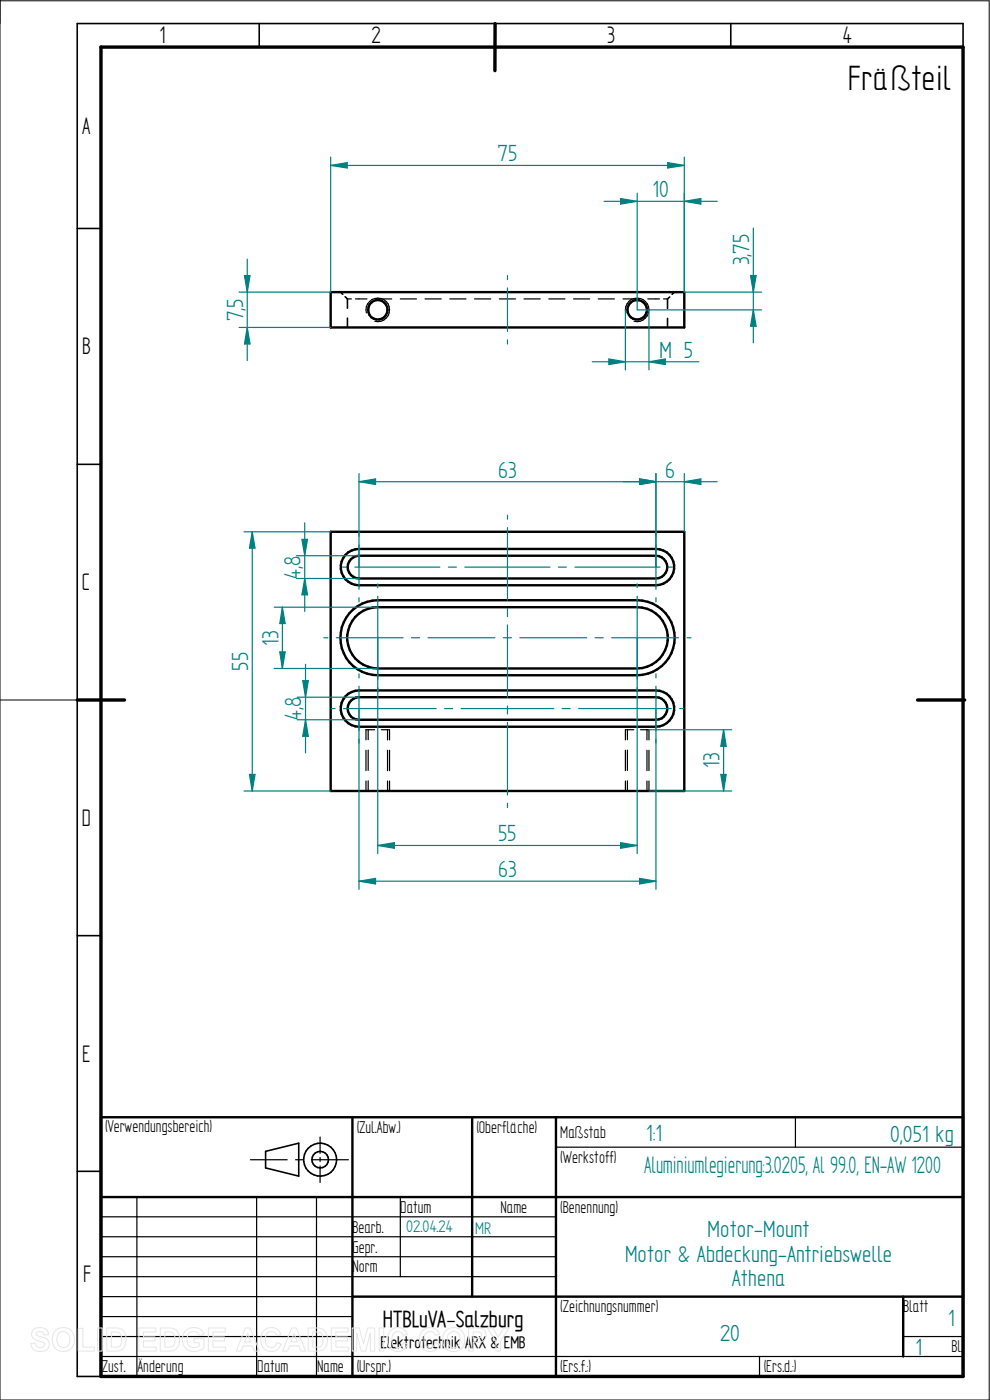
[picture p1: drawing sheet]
<svg xmlns="http://www.w3.org/2000/svg" width="210mm" height="297mm" viewBox="0 0 210 297" stroke-linecap="round" stroke-linejoin="round" font-family="sans-serif">
<path d="M0 0v297h209.8v-296.8h-209.8M0 148.5h16.4" fill="none" stroke="#000" stroke-width=".21"/>
<g fill="none" stroke="#000" stroke-width=".34">
<path d="M55 5v5M105 5v5M155 5v5M204.3 10v-5h-187.9v287h5M16.4 48.5h5M16.4 98.5h5M16.4 148.5h5M16.4 198.5h5M16.4 248.5h5M56.3 244.3l7.1-1.8v7l-7.1-1.7z"/>
<circle cx="67.9" cy="246" r="3.5"/>
<circle cx="67.9" cy="246" r="1.76"/>
</g>
<path d="M21.4 10h182.9v282h-182.9zM105 5v10M16.4 148.5h10M194.6 148.5h10" fill="none" stroke="#000" stroke-width=".72"/>
<g fill="none" stroke="#000" stroke-width=".51">
<path d="M70.1 62h75.1v7.5h-75.1zM70.1 112.8h75.1v55h-75.1zM73.3 117.7a4 4 0 0 1 2.9-1.2h62.9a3.9 3.9 0 0 1 3.9 3.8 3.9 3.9 0 0 1-3.9 3.9h-62.9a3.9 3.9 0 0 1-3.6-2.3 3.9 3.9 0 0 1 .7-4.2zM74.5 118.6l1-.6 .7-.1h62.9a2.41 2.41 0 0 1 2.5 2.4 2.41 2.41 0 0 1-2.5 2.4h-62.9a2.41 2.41 0 0 1-2.2-1.5 2.41 2.41 0 0 1 .5-2.6zM74.1 130.1a7.9 7.9 0 0 1 6-2.8h55.1a8 8 0 0 1 7.9 8 8 8 0 0 1-7.9 8h-55.1a8 8 0 0 1-7.2-4.7 8 8 0 0 1 1.2-8.5zM75.4 130.9a6.4 6.4 0 0 1 4.7-2.1h55.1a6.5 6.5 0 0 1 6.5 6.5 6.5 6.5 0 0 1-6.5 6.5h-55.1a6.5 6.5 0 0 1-5.9-3.9 6.5 6.5 0 0 1 1.2-7zM73.3 147.7a4 4 0 0 1 2.9-1.2h62.9a3.9 3.9 0 0 1 3.9 3.8 3.9 3.9 0 0 1-3.9 3.9h-62.9a3.9 3.9 0 0 1-3.6-2.3 3.9 3.9 0 0 1 .7-4.2zM74.5 148.6l1-.6 .7-.1h62.9a2.39 2.39 0 0 1 2.5 2.4 2.39 2.39 0 0 1-2.5 2.4h-62.9a2.38 2.38 0 0 1-2.3-1.5 2.38 2.38 0 0 1 .6-2.6zM21.4 237h182.9v55h-182.9zM74.8 237v55M100.2 237v38.1M117.9 237v55"/>
<path d="M21.4 254h182.9M74.8 275.1h129.5M191.6 275.1v12.7"/>
<circle cx="80.1" cy="65.7" r="2.06"/>
<circle cx="135.2" cy="65.7" r="2.07"/>
</g>
<g fill="none" stroke="#000" stroke-width=".25">
<path d="M72.2 62l.4 .4M72.3 62l.5 .4M73.2 62.9l.5 .5M73.3 62.9l.4 .5v2M73.7 63.4h.8M73.7 63.4v2M73.7 67.5v2M75.4 63.4h2.5M77.7 66.4a2.5 2.5 0 0 1 2.2-3.2 2.5 2.5 0 0 1 2.7 2.8 2.5 2.5 0 0 1-3.1 2.2M79.7 63.4h3.4M84.9 63.4h3.4M90.2 63.4h3.4"/>
<path d="M95.4 63.4h3.4M100.7 63.4h3.4M105.9 63.4h3.4M111.2 63.4h3.4M116.4 63.4h3.4M121.7 63.4h3.4M126.9 63.4h3.4M132.2 63.4h3.4M132.8 66.4a2.49 2.49 0 0 1 2.2-3.1 2.49 2.49 0 0 1 2.7 2.7 2.49 2.49 0 0 1-3.2 2.2M137.4 63.4h2.5M140.8 63.4h.8M141.6 67.5v2"/>
<path d="M141.6 63.4v2M142 63l-.4 .4v2M142.1 63l-.5 .4M143 62l-.5 .4M143.1 62l-.5 .4M77.6 159.2v4.3M77.8 154.8h-.2v2.2M78 154.8h1.5M78.1 154.8v2.1M78.1 159.1v4.3M80.9 154.8h1.5M82.2 154.8v2.2"/>
<path d="M82.2 159.2v4.3M82.5 154.8l.1 2.2M82.6 159.2v4.3M132.7 159.2v4.3M132.8 154.8l-.1 2.2M132.9 154.8h1.6M133.1 154.8v2.1M133.1 159.1v4.3M135.9 154.8h1.5M137.2 154.8v2.2M137.2 159.2v4.3M137.5 154.8h.2v2.2"/>
<path d="M137.7 159.2v4.3M77.6 165.7v2.1M78.1 165.7v2.1M82.2 165.7v2.1M82.6 165.7v2.1M132.7 165.7v2.1M133.1 165.7v2.1M137.2 165.7v2.1M137.7 165.7v2.1M168.7 237v6.4M21.4 258.1h96.5M29 254v38"/>
<path d="M53.1 246h7.8M54.4 254v38M62.7 246h1.7M66.2 246h7.7M67.1 254v38M67.9 241.2v3.5M67.9 245.6v.8M67.9 247.4v3.5M84.9 254v16.8M117.9 243.4h86.4M21.4 270.8h96.5M21.4 266.6h96.5"/>
<path d="M21.4 262.4h96.5M21.4 275.1h53.4M21.4 279.3h53.4M21.4 287.8h182.9M21.4 283.5h53.4M161.1 287.8v4.2M191.6 283.5h12.7"/>
</g>
<path d="M51.9 58.5h1.1l-.5 3.5zM50.7 62h19.4M50.7 69.5h19.4" fill="none" stroke="#008080" stroke-width=".25"/>
<path d="M51.9 58.5h1.1l-.5 3.5z" fill="#008080"/>
<path d="M52.5 69.5l.5 3.5h-1.1z" fill="none" stroke="#008080" stroke-width=".25"/>
<path d="M52.5 69.5l.5 3.5h-1.1z" fill="#008080"/>
<path d="M52.5 55v21.5M51.8 112.8h18.3M53.5 112.8l.6 3.5h-1.2zM51.8 167.8h18.3" fill="none" stroke="#008080" stroke-width=".25"/>
<path d="M53.5 112.8l.6 3.5h-1.2z" fill="#008080"/>
<path d="M52.9 164.3h1.2l-.6 3.5z" fill="none" stroke="#008080" stroke-width=".25"/>
<path d="M52.9 164.3h1.2l-.6 3.5z" fill="#008080"/>
<path d="M70.1 33.3v28.7M70.1 35.1l3.6-.6v1.1zM145.2 33.3v28.7M53.5 112.8v55" fill="none" stroke="#008080" stroke-width=".25"/>
<path d="M70.1 35.1l3.6-.6v1.1z" fill="#008080"/>
<path d="M141.6 34.5l3.6 .6-3.6 .5z" fill="none" stroke="#008080" stroke-width=".25"/>
<path d="M141.6 34.5l3.6 .6-3.6 .5z" fill="#008080"/>
<path d="M70.1 35.1h75.1M159.2 58.5h1.2l-.6 3.5zM135.2 65.7h26.3M145.2 62h16.3" fill="none" stroke="#008080" stroke-width=".25"/>
<path d="M159.2 58.5h1.2l-.6 3.5z" fill="#008080"/>
<path d="M159.8 65.7l.6 3.5h-1.2z" fill="none" stroke="#008080" stroke-width=".25"/>
<path d="M159.8 65.7l.6 3.5h-1.2z" fill="#008080"/>
<path d="M135.2 41v24.7M145.2 41v21M145.2 42.7l3.5-.6v1.2zM159.8 48.4v24.3" fill="none" stroke="#008080" stroke-width=".25"/>
<path d="M145.2 42.7l3.5-.6v1.2z" fill="#008080"/>
<path d="M131.7 42.1l3.5 .6-3.5 .6z" fill="none" stroke="#008080" stroke-width=".25"/>
<path d="M131.7 42.1l3.5 .6-3.5 .6z" fill="#008080"/>
<g fill="none" stroke="#008080" stroke-width=".25">
<path d="M107.7 58.5v.8M128.1 42.7h24M107.7 61.1v9.2M107.7 72.1v.9M76.2 112.9v.9M76.2 115.6v9.4M139.1 112.9v.9M139.1 115.6v9.4M68.7 135.3h.9M71.3 135.3h14.2M72.6 120.3h.9M75.3 120.3h18"/>
<path d="M76.2 126.8v.9M80.1 123.9v.8M80.1 126.5v17.6M87.3 135.3h1.7M90.8 135.3h14.2M95.1 120.3h1.7M98.6 120.3h18.1M106.8 135.3h1.7M110.3 135.3h14.2M118.4 120.3h1.7M122 120.3h18M126.2 135.3h1.8"/>
<path d="M129.8 135.3h14.1M135.2 123.9v.8M135.2 126.5v17.6M139.1 126.8v.9M141.8 120.3h.9M145.8 135.3h.8M70.3 150.3h.8M72.9 150.3h19.6M76.2 143v.8M76.2 145.6v43.1M80.1 145.9v.9M94.3 150.3h1.7"/>
<path d="M97.8 150.3h19.7M119.3 150.3h1.6M122.8 150.3h19.6M135.2 145.9v.9M139.1 143v.8M139.1 145.6v43.1M144.2 150.3h.9M76.2 186.9l3.5-.5v1.1z"/>
</g>
<path d="M76.2 186.9l3.5-.5v1.1z" fill="#008080"/>
<path d="M135.7 186.4l3.4 .5-3.4 .6z" fill="none" stroke="#008080" stroke-width=".25"/>
<path d="M135.7 186.4l3.4 .5-3.4 .6z" fill="#008080"/>
<path d="M80.1 135.3v45.8M135.2 135.3v45.8M80.1 179.4l3.6-.6v1.2zM76.2 186.9h62.9" fill="none" stroke="#008080" stroke-width=".25"/>
<path d="M80.1 179.4l3.6-.6v1.2z" fill="#008080"/>
<path d="M131.7 178.8l3.5 .6-3.5 .6z" fill="none" stroke="#008080" stroke-width=".25"/>
<path d="M131.7 178.8l3.5 .6-3.5 .6z" fill="#008080"/>
<path d="M76.2 100.5v19.8M76.2 102.2l3.5-.6v1.2zM139.1 100.5v19.8M80.1 179.4h55.1" fill="none" stroke="#008080" stroke-width=".25"/>
<path d="M76.2 102.2l3.5-.6v1.2z" fill="#008080"/>
<path d="M135.7 101.6l3.4 .6-3.4 .6z" fill="none" stroke="#008080" stroke-width=".25"/>
<path d="M135.7 101.6l3.4 .6-3.4 .6z" fill="#008080"/>
<path d="M76.2 102.2h62.9M139.1 100.5v19.8M145.2 100.5v12.3M145.2 102.2l3.5-.6v1.2z" fill="none" stroke="#008080" stroke-width=".25"/>
<path d="M145.2 102.2l3.5-.6v1.2z" fill="#008080"/>
<path d="M135.7 101.6l3.4 .6-3.4 .6z" fill="none" stroke="#008080" stroke-width=".25"/>
<path d="M135.7 101.6l3.4 .6-3.4 .6z" fill="#008080"/>
<path d="M62.9 117.9h13.3M64.1 114.4h1.1l-.6 3.5zM132.2 102.2h19.9M62.9 122.7h13.3" fill="none" stroke="#008080" stroke-width=".25"/>
<path d="M64.1 114.4h1.1l-.6 3.5z" fill="#008080"/>
<path d="M64.6 122.7l.6 3.5h-1.1z" fill="none" stroke="#008080" stroke-width=".25"/>
<path d="M64.6 122.7l.6 3.5h-1.1z" fill="#008080"/>
<path d="M64.6 110.9v18.8M58.2 128.8h21.9M59.9 128.8l.6 3.5h-1.1zM58.2 141.8h21.9" fill="none" stroke="#008080" stroke-width=".25"/>
<path d="M59.9 128.8l.6 3.5h-1.1z" fill="#008080"/>
<path d="M59.4 138.3h1.1l-.6 3.5z" fill="none" stroke="#008080" stroke-width=".25"/>
<path d="M59.4 138.3h1.1l-.6 3.5z" fill="#008080"/>
<path d="M59.9 128.8v13M63 147.9h13.2M63 152.7h13.2M64.2 144.4h1.2l-.6 3.5z" fill="none" stroke="#008080" stroke-width=".25"/>
<path d="M64.2 144.4h1.2l-.6 3.5z" fill="#008080"/>
<path d="M64.8 152.7l.6 3.5h-1.2z" fill="none" stroke="#008080" stroke-width=".25"/>
<path d="M64.8 152.7l.6 3.5h-1.2z" fill="#008080"/>
<path d="M129.2 76.2l3.5 .6-3.5 .5zM132.7 65.7v12.8M137.7 65.7v12.8M107.7 109.3v.9M107.7 111.9v15.4M107.7 129.1v1.7M107.7 132.6v15.4M64.8 140.9v18.8M107.7 149.8v1.7M107.7 153.2v15.5M107.7 170.4v.9" fill="none" stroke="#008080" stroke-width=".25"/>
<path d="M129.2 76.2l3.5 .6-3.5 .5z" fill="#008080"/>
<path d="M137.7 76.8l3.4-.6v1.1z" fill="none" stroke="#008080" stroke-width=".25"/>
<path d="M137.7 76.8l3.4-.6v1.1z" fill="#008080"/>
<path d="M125.6 76.8h22.7M137.7 154.8h17.5M137.7 167.8h17.5M152.9 164.3h1.2l-.6 3.5z" fill="none" stroke="#008080" stroke-width=".25"/>
<path d="M152.9 164.3h1.2l-.6 3.5z" fill="#008080"/>
<path d="M153.5 154.8l.6 3.5h-1.2z" fill="none" stroke="#008080" stroke-width=".25"/>
<path d="M153.5 154.8l.6 3.5h-1.2z" fill="#008080"/>
<path d="M153.5 154.8v13" fill="none" stroke="#008080" stroke-width=".25"/>
<g fill="none" stroke="#e6e6e6" stroke-width=".21">
<path d="M7.1 282.1a2.02 2.02 0 0 1 3.1 .7l.1 .4h-.9a.9 .9 0 0 0-.8-.7 .9 .9 0 0 0-.9 .5l.1 .3 .5 .2a2.15 2.15 0 0 1 2.1 1.4 1.72 1.72 0 0 1-2.3 1.8l-.7-.2-.7-.7-.2-.8 1-.1a1.06 1.06 0 0 0 .9 1 1.06 1.06 0 0 0 1.1-.7 1.66 1.66 0 0 0-1.6-.8 1.37 1.37 0 0 1-.8-2.3zM11.8 282.3a2.46 2.46 0 0 1 3.1-.2 2.46 2.46 0 0 1 .8 3 2.4 2.4 0 0 1-3.1 1.5 2.4 2.4 0 0 1-1.5-3.1l.2-.5zM12.4 282.9a1.39 1.39 0 0 1 1.7-.3 1.39 1.39 0 0 1 .7 1.6 1.41 1.41 0 0 1-1.4 1.7 1.41 1.41 0 0 1-1.3-1.7l.1-.8zM16.6 281.8h1v4h2.4v.8h-3.4zM20.7 281.7h1v4.9h-1zM22.6 281.7h1.9a2.2 2.2 0 0 1 2.2 2.8 2.02 2.02 0 0 1-2.2 2.1h-1.9zM23.6 282.6a1.8 1.8 0 0 1 2 .5 2.09 2.09 0 0 1-.4 2.6l-1.6 .1zM29.5 281.7h3.6v.9h-2.7v1h2.5v.9h-2.5v1.3h2.7v.8h-3.6zM34 281.7h1.8a2.2 2.2 0 0 1 2.3 2.8 2.02 2.02 0 0 1-2.2 2.1h-1.9zM35 282.6a1.8 1.8 0 0 1 1.9 .5 2.09 2.09 0 0 1-.4 2.6l-1.5 .1zM39.4 282.3a2.33 2.33 0 0 1 3.8 .8l-1 .2a1.37 1.37 0 0 0-1.6-.7 1.37 1.37 0 0 0-.9 1.5 1.56 1.56 0 0 0 .8 1.6 1.56 1.56 0 0 0 1.8-.2v-.6h-1.2v-.9h2.2v2a2.65 2.65 0 0 1-3.1 .5 2.65 2.65 0 0 1-1.5-2.7l.3-1zM44.2 281.7h3.6v.9h-2.6v1h2.4v.9h-2.4v1.3h2.7v.8h-3.7z"/>
<path d="M52 281.7h1.1l1.9 4.9h-1l-.4-1.1h-2l-.4 1.1h-1.1zM52.6 282.9l.6 1.8h-1.3zM56 282.3a2.12 2.12 0 0 1 3.6 .8l-1 .2a1.24 1.24 0 0 0-1.6-.7 1.24 1.24 0 0 0-.7 1.6 1.28 1.28 0 0 0 .4 1.4 1.28 1.28 0 0 0 1.6 0l.4-.8 .9 .3a2.19 2.19 0 0 1-2.5 1.6 2.19 2.19 0 0 1-1.8-2.5l.1-.9zM61.9 281.7h1l2 4.9h-1.1l-.4-1.1h-2l-.4 1.1h-1.1zM62.4 282.9l.7 1.8h-1.4zM65.4 281.7h1.8a2.2 2.2 0 0 1 2.3 2.8 2.02 2.02 0 0 1-2.3 2.1h-1.8zM66.3 282.6a1.8 1.8 0 0 1 2 .5 2.09 2.09 0 0 1-.4 2.6l-1.6 .1zM70.3 281.7h3.6v.9h-2.7v1h2.5v.9h-2.5v1.3h2.8v.8h-3.7zM74.7 281.7h1.5l.9 3.4 .9-3.4h1.5v4.9h-.9l-.1-3.8-.9 3.8h-1l-.9-3.8-.1 3.8h-.9zM80.4 281.7h1v4.9h-1zM82.8 282.3a2.12 2.12 0 0 1 3.6 .8l-.9 .2a1.24 1.24 0 0 0-1.6-.7 1.24 1.24 0 0 0-.8 1.6 1.28 1.28 0 0 0 .5 1.4 1.28 1.28 0 0 0 1.5 0l.4-.8 .9 .3a2.19 2.19 0 0 1-2.5 1.6 2.19 2.19 0 0 1-1.7-2.5l.1-.9zM89.6 282.3a2.12 2.12 0 0 1 3.6 .8l-.9 .2a1.24 1.24 0 0 0-1.6-.7 1.24 1.24 0 0 0-.7 1.6 1.28 1.28 0 0 0 .4 1.4 1.28 1.28 0 0 0 1.5 0l.4-.8 1 .3a2.19 2.19 0 0 1-2.6 1.6 2.19 2.19 0 0 1-1.7-2.5l.1-.9z"/>
<path d="M94.6 282.3a2.46 2.46 0 0 1 3.1-.2 2.46 2.46 0 0 1 .8 3 2.4 2.4 0 0 1-3.1 1.5 2.4 2.4 0 0 1-1.4-3.1l.1-.5zM95.2 282.9a1.39 1.39 0 0 1 1.7-.3 1.39 1.39 0 0 1 .7 1.6 1.41 1.41 0 0 1-1.3 1.7 1.41 1.41 0 0 1-1.4-1.7l.1-.8zM99.4 281.7h1.6a1.61 1.61 0 0 1 2.1 1.5 1.62 1.62 0 0 1-2.1 1.6h-.6v1.8h-1zM100.4 282.6a1.62 1.62 0 0 1 1.7 .3 .7 .7 0 0 1-.1 .8 .7 .7 0 0 1-.7 .2h-.9zM103.4 281.7h1.1l1.2 2 1.1-2h1.2l-1.8 2.9v2h-1v-2z"/>
</g>
<text font-size="8.4" x="179.9" y="19.2">Fräßteil</text>
<g font-size="5.7">
<text x="33.8" y="9.2">1</text>
<text x="78.8" y="9.2">2</text>
<text x="128.8" y="9.2">3</text>
<text x="178.8" y="9.2">4</text>
<text x="17.4" y="28.4">A</text>
<text x="17.4" y="75.2">B</text>
<text x="17.4" y="125.2">C</text>
<text x="17.4" y="175.2">D</text>
<text x="17.4" y="225.2">E</text>
<text x="17.6" y="271.9">F</text>
</g>
<text font-size="5.7" fill="#008080" x="136.7" y="248.7">Aluminiumlegierung:3.0205, Al 99.0, EN-AW 1200</text>
<g font-size="5.6" fill="#008080">
<text x="105.5" y="34.2">75</text>
<text x="138.4" y="41.8">10</text>
<text x="158.9" y="56.3" transform="rotate(-90 158.9 56.3)">3,75</text>
<text x="51.6" y="68.2" transform="rotate(-90 51.6 68.2)">7,5</text>
<text x="139.9" y="75.9">M 5</text>
<text x="105.7" y="101.3">63</text>
<text x="141.1" y="101.3">6</text>
<text x="63.8" y="122.8" transform="rotate(-90 63.8 122.8)">4,8</text>
<text x="59.1" y="136.9" transform="rotate(-90 59.1 136.9)">13</text>
<text x="52.6" y="142.3" transform="rotate(-90 52.6 142.3)">55</text>
<text x="63.9" y="152.8" transform="rotate(-90 63.9 152.8)">4,8</text>
<text x="152.6" y="162.9" transform="rotate(-90 152.6 162.9)">13</text>
<text x="105.7" y="178.5">55</text>
<text x="105.7" y="186.1">63</text>
<text x="137.1" y="242">1:1</text>
<text x="188.8" y="242.2">0,051 kg</text>
<text x="150.1" y="262.4">Motor-Mount</text>
<text x="132.6" y="267.6">Motor &amp; Abdeckung-Antriebswelle</text>
<text x="155.3" y="272.9">Athena</text>
<text x="201.2" y="281.3">1</text>
<text x="152.7" y="284.6">20</text>
<text x="194.2" y="287.4">1</text>
</g>
<text font-size="5.5" x="81.2" y="281.5">HTBLuVA-Salzburg</text>
<g font-size="4.1">
<text x="22.3" y="240.2">(Verwendungsbereich)</text>
<text x="75.7" y="240.4">(Zul.Abw.)</text>
<text x="101.1" y="240.4">(Oberfläche)</text>
<text x="118.8" y="241.4">Maßstab</text>
<text x="118.8" y="246.7">(Werkstoff)</text>
<text x="84.9" y="257.3">Datum</text>
<text x="106.2" y="257.3">Name</text>
<text x="118.8" y="257.3">(Benennung)</text>
<text x="74.8" y="261.5">Bearb.</text>
<text x="74.8" y="265.7">Gepr.</text>
<text x="74.8" y="270">Norm</text>
<text x="118.8" y="278.4">(Zeichnungsnummer)</text>
<text x="191.6" y="278.4">Blatt</text>
<text x="201.8" y="286.9">Bl.</text>
<text x="21.6" y="291.1">Zust.</text>
<text x="29.2" y="291.1">Änderung</text>
<text x="54.6" y="291.1">Datum</text>
<text x="67.3" y="291.1">Name</text>
<text x="75.7" y="291.1">(Urspr.)</text>
<text x="118.8" y="291.1">(Ers.f.:)</text>
<text x="162" y="291.1">(Ers.d.:)</text>
</g>
<g font-size="4" fill="#008080">
<text x="86.2" y="261.5">02.04.24</text>
<text x="100.8" y="261.7">MR</text>
</g>
<text font-size="4" x="80.7" y="286">Elektrotechnik ARX &amp; EMB</text>
</svg>
